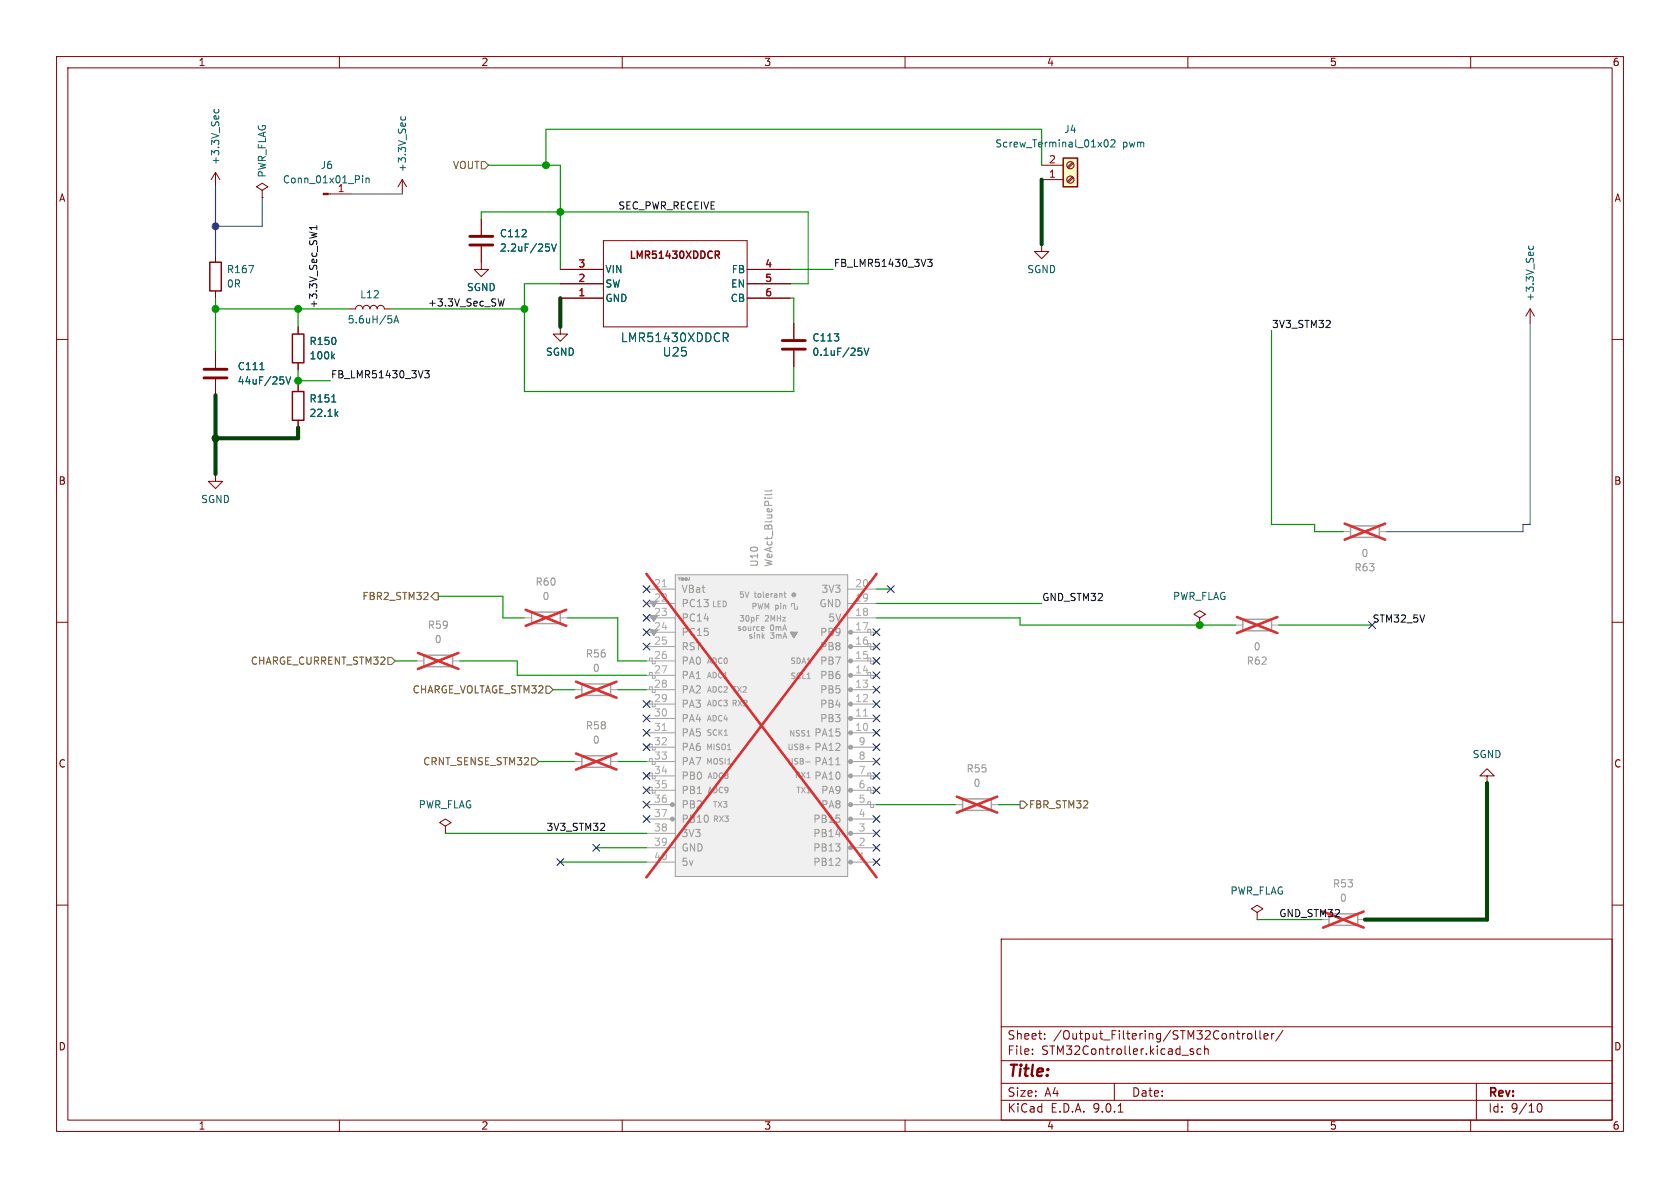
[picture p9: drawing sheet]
<svg xmlns="http://www.w3.org/2000/svg" width="297mm" height="210mm" viewBox="0 0 297 210" stroke-linecap="round" stroke-linejoin="round" font-family="sans-serif">
<g fill="none" stroke="#840000" stroke-width=".18">
<path d="M10 10h277v190h-277zM12 12h273v186h-273zM60 10v2M110 10v2M160 10v2M210 10v2M260 10v2M270.5 54.6l-.8 1.3M270.5 54.6l.8 1.3M270.5 54.6v2.6M10 60h2M285 60h2"/>
<path d="M38.1 83.8v1.3h1.3l-1.3 1.3-1.3-1.3h1.3M10 110h2M285 110h2M10 160h2M177 166h108v32h-108zM285 160h2M60 198v2M110 198v2M160 198v2M177 194.5h108M177 191.5h108M177 187.5h108"/>
<path d="M177 181.5h108M182.5 186.3v.1M182.5 185.5v.1M184.7 183.6v.1M184.7 182.8v.1M197 191.5v3M197.7 196.6h.8M210 198v2M211 185.5l-.4-.1-.2 .2 .1 .2 .5 .2v.3h-.6M212.3 185.5l-.4-.1-.3 .3v.4l.1 .2h.6M213 185.5l.2-.1 .3 .1 .1 .9M213 184.9v1.5"/>
<path d="M219.7 182.7v1M220.1 182.7l-.3 .1-.1 .2M220.7 182.8l.3-.1 .3 .3v.4l-.3 .3-.3-.1-.2-.2v-.4zM222 182.2v1.3l.2 .2M222.7 182.2v1.3l.3 .2M223.5 183.2l.7-.1-.1-.3-.4-.1-.2 .2v.7h.6M224.8 182.7v1M225.2 182.7l-.2 .1-.2 .2M226.8 182.1l-1.3 2M260 198v2M261 191.5v6.5M271.7 195.7l.2-.5 .2-.1a.81 .81 0 0 1 .6 .6 .81 .81 0 0 1-.3 .8h-.4l-.3-.5"/>
</g>
<path d="M270.3 43.5l-.1 .3 .3 .3M271 43.5l.1 .3-.3 .3" fill="none" stroke="#006464" stroke-width=".18"/>
<path d="M102.9 133.6h5v2h-5z" fill="none" stroke="#a1a1a1" stroke-width=".25"/>
<path d="M101.6 134.6h1.3M107.9 134.6h1.3" fill="none" stroke="#a1a1a1" stroke-width=".18"/>
<path d="M101.8 133.2l7.2 2.8M109 133.2l-7.2 2.8" fill="none" stroke="#e12e31" stroke-width=".46"/>
<path d="M119.4 101.6h30.5v53.3h-30.5z" fill="#f0f0f0"/>
<g fill="#a1a1a1" stroke="#a1a1a1" stroke-width=".18">
<circle cx="150.4" cy="152.4" r=".36"/>
<circle cx="150.4" cy="147.3" r=".36"/>
<circle cx="150.4" cy="144.8" r=".36"/>
<circle cx="150.4" cy="142.2" r=".36"/>
<circle cx="150.4" cy="139.7" r=".36"/>
<circle cx="150.4" cy="137.2" r=".36"/>
<circle cx="150.4" cy="134.6" r=".36"/>
<circle cx="150.4" cy="132.1" r=".36"/>
<circle cx="150.4" cy="129.5" r=".36"/>
<circle cx="150.4" cy="127" r=".36"/>
<circle cx="150.4" cy="124.5" r=".36"/>
<circle cx="150.4" cy="121.9" r=".36"/>
<circle cx="150.4" cy="119.4" r=".36"/>
<circle cx="150.4" cy="116.8" r=".36"/>
<circle cx="150.4" cy="114.3" r=".36"/>
<circle cx="150.4" cy="111.8" r=".36"/>
<circle cx="140.3" cy="105.2" r=".13"/>
<circle cx="118.9" cy="144.8" r=".25"/>
<circle cx="118.9" cy="142.2" r=".25"/>
<circle cx="150.4" cy="149.9" r=".36"/>
</g>
<g fill="none" stroke="#a1a1a1" stroke-width=".18">
<path d="M114.3 119.4h5.1M114.3 116.8h5.1M114.3 114.3h5.1M114.3 111.8h5.1M114.3 109.2h5.1M114.3 106.7h5.1M114.3 104.1h5.1M114.8 119.4v-.5h.5v1h.5v-.5M114.8 116.8v-.5h.5v1h.5v-.5M116.2 111.4l-.6 1-.7-1h1.3l-.6 .9-.5-.9 1 .1-.5 .6-.4-.7 .8 .2-.6 .4-.1-.6 .5 .4-.5 .1 .1-.4 .3 .3-.3-.2 .2 .3M116.2 108.8l-.6 1.1-.7-1.1h1.3l-.6 .9-.5-.9 1 .2-.5 .6-.4-.8 .8 .3-.6 .4-.1-.7 .5 .4-.5 .1 .1-.3 .3 .2-.3-.1 .2 .2M116.2 106.3l-.6 1-.7-1h1.3l-.6 .9-.5-.9 1 .1-.5 .7-.4-.8 .8 .3-.6 .3-.1-.6 .5 .4-.5 .1 .1-.4 .3 .3-.3-.1 .2 .2"/>
<path d="M119.4 101.6h30.5v53.3h-30.5zM133.7 108.8h.5M134.7 110.8h.3l.1 .2-.5 .1M135 111.4h-.3M138.6 104.9h.4M138.7 104.6v.9l.3 .1M140 107.2v-.5h.5v1h.5v-.5M141 111.8l-.7 1-.6-1h1.3l-.7 .8-.5-.8 1 .1-.5 .6-.3-.7 .7 .2-.5 .4-.1-.6 .5 .3-.5 .2 .1-.4 .3 .2-.3-.1 .1 .3M149.9 119.4h5M149.9 116.8h5M149.9 114.3h5M149.9 111.8h5"/>
<path d="M149.9 109.2h5M149.9 106.7h5M149.9 104.1h5M153.4 119.4v-.5h.5v1h.5v-.5M153.4 116.8v-.5h.5v1h.5v-.5M153.4 114.3v-.5h.5v1h.5v-.5M153.4 111.8v-.5h.5v1h.5v-.5M114.3 139.7h5.1M114.3 137.2h5.1M114.3 134.6h5.1M114.3 132.1h5.1M114.3 129.5h5.1"/>
<path d="M114.3 127h5.1M114.3 124.5h5.1M114.3 121.9h5.1M114.8 139.7v-.5h.5v1h.5v-.5M114.8 137.2v-.5h.5v1h.5v-.5M114.8 134.6v-.5h.5v1h.5v-.5M114.8 132.1v-.5h.5v1h.5v-.5M114.8 124.5v-.5h.5v1h.5v-.5M114.8 121.9v-.5h.5v1h.5v-.5M142.5 134.7h.7M142.5 132.2h.7M149.9 139.7h5"/>
<path d="M149.9 137.2h5M149.9 134.6h5M149.9 132.1h5M149.9 129.5h5M149.9 127h5M149.9 124.5h5M149.9 121.9h5M153.4 139.7v-.5h.5v1h.5v-.5M153.4 137.2v-.5h.5v1h.5v-.5M114.3 152.4h5.1M114.3 149.9h5.1M114.3 147.3h5.1"/>
<path d="M114.3 144.8h5.1M114.3 142.2h5.1M149.9 152.4h5M149.9 149.9h5M149.9 147.3h5M149.9 144.8h5M149.9 142.2h5M153.4 142.2v-.5h.5v1h.5v-.5"/>
<circle cx="140.3" cy="105.2" r=".36"/>
<circle cx="140.3" cy="105.2" r=".25"/>
<circle cx="118.9" cy="144.8" r=".36"/>
<circle cx="118.9" cy="142.2" r=".36"/>
</g>
<path d="M136.5 87.3l-.2 .2h-1.1M136.5 86.6l-.2 .2h-1.1M147.8 135.2h.7" fill="none" stroke="#989898" stroke-width=".18"/>
<path d="M117.1 103.7h.7M117.1 129.1h.7M152.6 126.6h.8" fill="none" stroke="#aaa" stroke-width=".18"/>
<path d="M114.3 101.4l40.7 53.7M155 101.4l-40.7 53.7" fill="none" stroke="#e12e31" stroke-width=".46"/>
<path d="M188 27.9h2.5v5.1h-2.5z" fill="#ffffc2"/>
<path d="M188 27.9h2.5v5.1h-2.5zM37.1 46.4h2v5h-2zM51.7 59.1h2v5h-2zM126.5 44.4h.4l.3 .2-.1 .4-.6 .1M126.8 45.1l.4 .6M51.7 69.2h2v5.1h-2z" fill="none" stroke="#840000" stroke-width=".25"/>
<g fill="none" stroke="#840000" stroke-width=".18">
<path d="M38.1 30.5v2.5M38.1 30.5l-.8 1.3M38.1 30.5l.8 1.3M46.4 33.7l1-.7-1-.6-1.1 .6 1.1 .7v1.2M46.4 34.9h.1M58 34.3h4.2M71.1 31.8l-.7 1.2M71.1 31.8l.8 1.2M71.1 31.8v2.5M85.1 38.7v2.8M184.1 31.8h3.9M184.1 29.2h3.9"/>
<path d="M189.6 31.2l-.9 .9M189.6 28.7l-.9 .8M189.7 31.4l-.8 .9M189.7 28.9l-.8 .8M38.1 45.1v1.3M38.1 51.4v1.3M52.7 57.8v1.3M61.6 54.6h1.3a.64 .64 0 0 1 .6-.6 .64 .64 0 0 1 .6 .6 .64 .64 0 0 1 .7-.6 .64 .64 0 0 1 .6 .6 .64 .64 0 0 1 .6-.6 .64 .64 0 0 1 .7 .6 .64 .64 0 0 1 .6-.6 .64 .64 0 0 1 .6 .6h1.3M85.1 43.6v4h1.3l-1.3 1.3-1.3-1.3h1.3M99.1 57.8v1.3h1.2l-1.2 1.2-1.3-1.2h1.3M99.1 47.6h7.6M99.1 52.7h7.6"/>
<path d="M99.1 50.2h7.6M106.7 42.5h25.4v15.3h-25.4zM132.1 47.6h7.6M132.1 52.7h7.6M132.1 50.2h7.6M140.3 57.2v2.7M184.1 43.2v1.3h1.3l-1.3 1.2-1.2-1.2h1.2M38.1 62.2v2.8M38.1 67.1v2.8M52.7 64.1v1.3M52.7 67.9v1.3M52.7 74.3v1.3"/>
<path d="M140.3 62v2.8M212.1 109.2l1-.6-1-.6-1 .6 1 .6v1.3M212.1 110.5h.1M262.9 137.2h1.3l-1.3-1.3-1.3 1.3h1.3v1.2M262.9 138.4h.1M78.7 146.1l1.1-.7-1.1-.6-1 .6 1 .7v1.2M78.7 147.3h.1M222.2 161.3l1.1-.6-1.1-.7-1 .7 1 .6v1.3M222.2 162.6h.1"/>
<circle cx="189.2" cy="29.2" r=".63"/>
<circle cx="189.2" cy="31.7" r=".63"/>
</g>
<g fill="none" stroke="#006464" stroke-width=".18">
<path d="M37.9 19.4l-.1 .3 .3 .3M38.6 19.4l.1 .3-.3 .3M64.1 31.1v.1M64.1 31.5v.8M64.7 31.5v.8M64.7 31.6l.2-.1h.3l.1 .8M70.9 20.6v.4l.2 .2M71.6 20.6l.1 .4-.2 .2M195.3 24.8l.2-.1a.68 .68 0 0 1 .4 .6 .68 .68 0 0 1-.4 .7l-.2-.1-.1-.4zM196.4 24.8l.5-.1 .2 .4-.8 .9h.8M44 46.9h.8l-.5 1.3M69.6 57.1l.5-1.3 .4 1.3"/>
<path d="M69.8 56.7h.6M96.5 43.1h.6M96.9 43.6l.2 .3v.3l-.2 .2M97.5 43.1l.4 1.3 .5-1.3M127.9 58.9h.6l.2 .3-.1 .4-.7 .1M128.2 59.7l.5 .7M46 65.3h.7M50.1 67.2v.6M50.5 66.6l.5 1.3 .4-1.3M58.7 71.1h.7M58.8 63l.3 .4M59.1 62.6l-.4 .5"/>
<path d="M59.4 73.1l.3 .5M59.7 72.8l-.4 .4M151.7 61.5h.6M152.1 62l.3 .3v.3l-.3 .2M152.8 61.5l.4 1.3 .4-1.3"/>
</g>
<path d="M238.8 93h5v2h-5zM74.9 115.8h5.1v2.1h-5.1zM94 108.2h5.1v2h-5.1zM219.7 109.5h5.1v2h-5.1zM102.9 120.9h5v2h-5zM170.2 141.2h5.1v2.1h-5.1zM234.9 161.5h5.1v2.1h-5.1z" fill="none" stroke="#a1a1a1" stroke-width=".25"/>
<g fill="none" stroke="#a1a1a1" stroke-width=".18">
<path d="M237.5 94h1.3M243.8 94h1.3M73.7 116.8h1.2M80 116.8h1.3M92.7 109.2h1.3M99.1 109.2h1.2M218.4 110.5h1.3M224.8 110.5h1.3M101.6 121.9h1.3M107.9 121.9h1.3M168.9 142.2h1.3M175.3 142.2h1.2"/>
<path d="M240 162.6h1.3"/>
</g>
<g fill="none" stroke="#e12e31" stroke-width=".46">
<path d="M237.7 92.6l7.2 2.8M244.9 92.6l-7.2 2.8M73.9 115.4l7.2 2.9M81.1 115.4l-7.2 2.9M92.9 107.8l7.2 2.8M100.1 107.8l-7.2 2.8M218.7 109.1l7.1 2.8M225.8 109.1l-7.1 2.8M101.8 120.5l7.2 2.8M109 120.5l-7.2 2.8M169.1 140.8l7.2 2.9M176.3 140.8l-7.2 2.9"/>
<path d="M233.9 161.1l7.2 2.9M241.1 161.1l-7.2 2.9"/>
</g>
<path d="M83.1 41.8h4M83.1 43.3h4M36.1 66.8h4M36.1 65.3h4M138.3 61.7h4.1M138.3 60.2h4.1" fill="none" stroke="#840000" stroke-width=".51"/>
<path d="M57.1 34.2h.9v.2h-.9z" fill="#840000" stroke="#840000" stroke-width=".18"/>
<path d="M85.1 28.6h.6l.7 .6-.7 .6h-.6zM68.6 116.2h.6l.6 .6-.6 .7h-.6zM76.8 104.8h.7v1.2h-.7l-.6-.6zM94 134h.6l.6 .6-.6 .7h-.6zM96.5 121.3h.7l.6 .6-.6 .7h-.7zM180.3 141.6h.7l.6 .6-.6 .7h-.7z" fill="none" stroke="#725600" stroke-width=".18"/>
<path d="M56 39.9v.7M56 40.2h-1.3l.4 .4M89.2 52.8l-.4 1.3-.2-.9M164 45.8h.8l-.4 .5 .3 .1v.6l-.2 .1-.5-.1M234.4 57.9h.8M235.1 56.8v.4M75.1 65.5h.8l-.4 .5 .3 .1v.6l-.2 .1-.5-.1M106.1 146.8h.8M106.8 145.7v.4" fill="none" stroke="#0f0f0f" stroke-width=".18"/>
<g fill="none" stroke="#009600" stroke-width=".2">
<path d="M85.1 38.7v-1.2h57.8v12.7h-3.2M86.4 29.2h12.7v18.4M96.5 29.2v-6.3h87.6v6.3M38.1 54.6h23.5M38.1 52.7v9.5M52.7 54.6v3.2M69.2 54.6h23.5M99.1 50.2h-6.4v19h47.6v-4.4M139.7 47.6h7.6M139.7 52.7h.6v4.5M224.8 58.4v34.3h7.6v1.3h5.1M52.7 65.4v2.5"/>
<path d="M52.7 67.3h5.7M69.8 116.8h3.9M77.5 105.4h11.4v3.8h3.8M81.3 116.8h10.1v2.6h22.9M100.3 109.2h8.9v7.6h5.1M154.9 109.2h25.4v1.3h38.1M154.9 106.7h29.2M154.9 104.1h2.6M226.1 110.5h16.5M95.2 134.6h6.4M97.8 121.9h3.8M109.2 134.6h5.1"/>
<path d="M109.2 121.9h5.1M78.7 147.3h35.6M99.1 152.4h15.2M105.4 149.9h8.9M154.9 142.2h14M176.5 142.2h3.8M222.2 162.6h11.5"/>
</g>
<path d="M184.1 31.8v11.4M99.1 52.7v5.1M38.1 69.9v13.9M52.7 75.6v1.9h-14.6M262.9 138.4v24.2h-21.6" fill="none" stroke="#004800" stroke-width=".71"/>
<path d="M38.1 33v12.1M46.4 34.9v5.1h-8.3M62.2 34.3h8.9M270.5 57.2v35.5h-1.3v1.3h-24.1" fill="none" stroke="#2d32ff" stroke-width=".2"/>
<g fill="none" stroke="#000084" stroke-width=".18">
<path d="M113.7 113.7l1.2 1.2M113.7 111.2l1.2 1.2M113.7 106.1l1.2 1.2M113.7 108.6l1.2 1.2M113.7 103.5l1.2 1.2M114.9 113.7l-1.2 1.2M114.9 111.2l-1.2 1.2M114.9 106.1l-1.2 1.2M114.9 108.6l-1.2 1.2M114.9 103.5l-1.2 1.2M154.3 118.8l1.2 1.2M154.3 116.2l1.2 1.2"/>
<path d="M154.3 111.2l1.2 1.2M154.3 113.7l1.2 1.2M155.5 118.8l-1.2 1.2M155.5 116.2l-1.2 1.2M155.5 111.2l-1.2 1.2M155.5 113.7l-1.2 1.2M156.9 103.5l1.2 1.2M158.1 103.5l-1.2 1.2M242 109.9l1.2 1.2M243.2 109.9l-1.2 1.2M113.7 126.4l1.2 1.2M113.7 139.1l1.2 1.2"/>
<path d="M113.7 131.5l1.2 1.2M113.7 136.6l1.2 1.2M113.7 128.9l1.2 1.2M113.7 123.9l1.2 1.2M114.9 126.4l-1.2 1.2M114.9 136.6l-1.2 1.2M114.9 139.1l-1.2 1.2M114.9 131.5l-1.2 1.2M114.9 128.9l-1.2 1.2M114.9 123.9l-1.2 1.2M154.3 121.3l1.2 1.2M154.3 126.4l1.2 1.2"/>
<path d="M154.3 123.9l1.2 1.2M154.3 136.6l1.2 1.2M154.3 134l1.2 1.2M154.3 131.5l1.2 1.2M154.3 139.1l1.2 1.2M154.3 128.9l1.2 1.2M155.5 121.3l-1.2 1.2M155.5 126.4l-1.2 1.2M155.5 123.9l-1.2 1.2M155.5 136.6l-1.2 1.2M155.5 134l-1.2 1.2M155.5 131.5l-1.2 1.2"/>
<path d="M155.5 139.1l-1.2 1.2M155.5 128.9l-1.2 1.2M98.5 151.8l1.2 1.2M99.7 151.8l-1.2 1.2M104.8 149.3l1.2 1.2M106 149.3l-1.2 1.2M113.7 144.2l1.2 1.2M113.7 141.6l1.2 1.2M114.9 144.2l-1.2 1.2M114.9 141.6l-1.2 1.2M154.3 149.3l1.2 1.2M154.3 144.2l1.2 1.2"/>
<path d="M154.3 146.7l1.2 1.2M154.3 151.8l1.2 1.2M155.5 149.3l-1.2 1.2M155.5 144.2l-1.2 1.2M155.5 146.7l-1.2 1.2M155.5 151.8l-1.2 1.2"/>
</g>
<g fill="#009600" stroke="#009600" stroke-width=".18">
<circle cx="96.5" cy="29.2" r=".61"/>
<circle cx="99.1" cy="37.5" r=".61"/>
<circle cx="92.7" cy="54.6" r=".61"/>
<circle cx="52.7" cy="54.6" r=".61"/>
<circle cx="38.1" cy="54.6" r=".61"/>
<circle cx="52.7" cy="67.3" r=".61"/>
<circle cx="212.1" cy="110.5" r=".61"/>
</g>
<circle cx="38.1" cy="77.5" r=".61" fill="#004800" stroke="#004800" stroke-width=".18"/>
<circle cx="38.1" cy="40" r=".61" fill="#2d32ff" stroke="#2d32ff" stroke-width=".18"/>
<text font-size="2.8" fill="#840000" x="178" y="190.9">Title:</text>
<g font-size="2.1" fill="#006464">
<text x="109.7" y="60.7">LMR51430XDDCR</text>
<text x="117.1" y="63.2">U25</text>
</g>
<g font-size="2.1" fill="#840000">
<text x="178" y="184">Sheet:</text>
<text x="186.2" y="184">/Output_Filtering/STM32Controller/</text>
<text x="178" y="186.7">File:</text>
<text x="184.1" y="186.7">STM32Controller.kicad_sch</text>
<text x="178" y="196.9">KiCad</text>
<text x="178" y="194.1">Size:</text>
<text x="184.7" y="194.1">A4</text>
<text x="185.7" y="196.9">E.D.A.</text>
<text x="193.3" y="196.9">9.0.1</text>
<text x="200" y="194.1">Date:</text>
<text x="263" y="194.3">Rev:</text>
<text x="263" y="196.9">Id:</text>
<text x="267.1" y="196.9">9/10</text>
</g>
<g font-size="1.8" fill="#840000">
<text x="35" y="11.9">1</text>
<text x="85" y="11.9">2</text>
<text x="135" y="11.9">3</text>
<text x="185" y="11.9">4</text>
<text x="235" y="11.9">5</text>
<text x="285" y="11.9">6</text>
<text x="10.3" y="35.9">A</text>
<text x="285.3" y="35.9">A</text>
<text x="111.1" y="46.1">LMR51430XDDCR</text>
<text x="10.3" y="85.9">B</text>
<text x="285.3" y="85.9">B</text>
<text x="10.3" y="135.9">C</text>
<text x="285.3" y="135.9">C</text>
<text x="10.3" y="185.9">D</text>
<text x="285.3" y="185.9">D</text>
<text x="35" y="199.9">1</text>
<text x="85" y="199.9">2</text>
<text x="135" y="199.9">3</text>
<text x="185" y="199.9">4</text>
<text x="235" y="199.9">5</text>
<text x="285" y="199.9">6</text>
</g>
<g font-size="1.8" fill="#006464">
<text x="188" y="23.7">J4</text>
<text x="39" y="29.3" transform="rotate(-90 39 29.3)">+3.3V_Sec</text>
<text x="175.9" y="26.3">Screw_Terminal_01x02</text>
<text x="198.4" y="26.3">pwm</text>
<text x="47.2" y="31.5" transform="rotate(-90 47.2 31.5)">PWR_FLAG</text>
<text x="49.9" y="32.6">Conn_01x01_Pin</text>
<text x="56.6" y="30.1">J6</text>
<text x="59.6" y="34">1</text>
<text x="72" y="30.5" transform="rotate(-90 72 30.5)">+3.3V_Sec</text>
<text x="88.3" y="42.1">C112</text>
<text x="88.3" y="44.7">2.2uF/25V</text>
<text x="40" y="48.5">R167</text>
<text x="40" y="51">0R</text>
<text x="63.6" y="52.9">L12</text>
<text x="82.4" y="51.7">SGND</text>
<text x="106.9" y="48.5">VIN</text>
<text x="106.9" y="53.6">GND</text>
<text x="106.9" y="51">SW</text>
<text x="129.1" y="53.6">CB</text>
<text x="129.1" y="51">EN</text>
<text x="129.3" y="48.5">FB</text>
<text x="181.5" y="48.5">SGND</text>
<text x="271.4" y="53.4" transform="rotate(-90 271.4 53.4)">+3.3V_Sec</text>
<text x="61.4" y="57.4">5.6uH/5A</text>
<text x="41.9" y="65.6">C111</text>
<text x="54.6" y="61.2">R150</text>
<text x="54.6" y="63.7">100k</text>
<text x="96.4" y="63.1">SGND</text>
<text x="143.5" y="60.6">C113</text>
<text x="143.5" y="63.1">0.1uF/25V</text>
<text x="41.9" y="68.2">44uF/25V</text>
<text x="54.6" y="71.3">R151</text>
<text x="54.6" y="73.9">22.1k</text>
<text x="35.5" y="89.1">SGND</text>
<text x="207.3" y="106.3">PWR_FLAG</text>
<text x="260.2" y="134.2">SGND</text>
<text x="73.9" y="143.1">PWR_FLAG</text>
<text x="217.4" y="158.3">PWR_FLAG</text>
</g>
<g font-size="1.8" fill="#a90000">
<text x="185.3" y="29">2</text>
<text x="185.3" y="31.5">1</text>
<text x="102.2" y="47.4">3</text>
<text x="135.2" y="47.4">4</text>
<text x="102.2" y="52.5">1</text>
<text x="102.2" y="49.9">2</text>
<text x="135.2" y="52.5">6</text>
<text x="135.2" y="49.9">5</text>
</g>
<g font-size="1.8" fill="#725600">
<text x="80" y="30.1">VOUT</text>
<text x="64" y="106.3">FBR2_STM32</text>
<text x="44.2" y="117.7">CHARGE_CURRENT_STM32</text>
<text x="72.8" y="122.8">CHARGE_VOLTAGE_STM32</text>
<text x="74.7" y="135.5">CRNT_SENSE_STM32</text>
<text x="181.8" y="143.1">FBR_STM32</text>
</g>
<g font-size="1.8" fill="#0f0f0f">
<text x="109.2" y="37.1">SEC_PWR_RECEIVE</text>
<text x="147.3" y="47.3">FB_LMR51430_3V3</text>
<text x="56.2" y="54.6" transform="rotate(-90 56.2 54.6)">+3.3V_Sec_SW1</text>
<text x="75.6" y="54.3">+3.3V_Sec_SW</text>
<text x="224.8" y="58.1">3V3_STM32</text>
<text x="58.4" y="67">FB_LMR51430_3V3</text>
<text x="184.1" y="106.3">GND_STM32</text>
<text x="242.6" y="110.1">STM32_5V</text>
<text x="96.5" y="147">3V3_STM32</text>
<text x="226.1" y="162.2">GND_STM32</text>
</g>
<g font-size="1.8" fill="#989898">
<text x="134.2" y="100.3" transform="rotate(-90 134.2 100.3)">U10</text>
<text x="136.8" y="100.3" transform="rotate(-90 136.8 100.3)">WeAct_BluePill</text>
<text x="239.4" y="101.2">R63</text>
<text x="240.6" y="98.7">0</text>
<text x="94.6" y="103.7">R60</text>
<text x="95.8" y="106.3">0</text>
<text x="120.4" y="107.5">PC13</text>
<text x="120.4" y="105">VBat</text>
<text x="144.8" y="107.5">GND</text>
<text x="145.1" y="105">3V3</text>
<text x="75.5" y="111.4">R59</text>
<text x="76.8" y="113.9">0</text>
<text x="120.4" y="112.6">PC15</text>
<text x="120.4" y="110.1">PC14</text>
<text x="144.9" y="112.6">PB9</text>
<text x="146.3" y="110.1">5V</text>
<text x="103.5" y="116.4">R56</text>
<text x="104.7" y="119">0</text>
<text x="120.4" y="117.7">PA0</text>
<text x="120.4" y="115.2">RST</text>
<text x="144.9" y="117.7">PB7</text>
<text x="144.9" y="115.2">PB8</text>
<text x="220.3" y="117.7">R62</text>
<text x="221.5" y="115.2">0</text>
<text x="120.4" y="125.3">PA3</text>
<text x="120.4" y="122.8">PA2</text>
<text x="120.4" y="120.2">PA1</text>
<text x="144.9" y="125.3">PB4</text>
<text x="144.9" y="122.8">PB5</text>
<text x="144.9" y="120.2">PB6</text>
<text x="103.5" y="129.1">R58</text>
<text x="104.7" y="131.7">0</text>
<text x="120.4" y="130.4">PA5</text>
<text x="120.4" y="127.9">PA4</text>
<text x="143.9" y="130.4">PA15</text>
<text x="144.9" y="127.9">PB3</text>
<text x="120.4" y="135.5">PA7</text>
<text x="120.4" y="132.9">PA6</text>
<text x="143.9" y="135.5">PA11</text>
<text x="143.9" y="132.9">PA12</text>
<text x="170.8" y="136.8">R55</text>
<text x="120.4" y="143.1">PB2</text>
<text x="120.4" y="140.6">PB1</text>
<text x="120.4" y="138">PB0</text>
<text x="143.9" y="138">PA10</text>
<text x="145.1" y="143.1">PA8</text>
<text x="145.1" y="140.6">PA9</text>
<text x="172" y="139.3">0</text>
<text x="120.4" y="148.2">3V3</text>
<text x="120.4" y="145.6">PB10</text>
<text x="143.7" y="148.2">PB14</text>
<text x="143.7" y="145.6">PB15</text>
<text x="120.4" y="153.3">5v</text>
<text x="120.4" y="150.7">GND</text>
<text x="143.7" y="153.3">PB12</text>
<text x="143.7" y="150.7">PB13</text>
<text x="235.5" y="157.1">R53</text>
<text x="236.8" y="159.6">0</text>
</g>
<g font-size="1.8" fill="#aaa">
<text x="115.5" y="106.4">22</text>
<text x="115.5" y="103.9">21</text>
<text x="151.1" y="106.4">19</text>
<text x="151.1" y="103.9">20</text>
<text x="115.5" y="111.5">24</text>
<text x="115.5" y="109">23</text>
<text x="151.1" y="111.5">17</text>
<text x="151.1" y="109">18</text>
<text x="115.5" y="119.1">27</text>
<text x="115.5" y="116.6">26</text>
<text x="115.5" y="114">25</text>
<text x="151.1" y="119.1">14</text>
<text x="151.1" y="116.6">15</text>
<text x="151.1" y="114">16</text>
<text x="115.5" y="124.2">29</text>
<text x="115.5" y="121.7">28</text>
<text x="151.1" y="124.2">12</text>
<text x="151.1" y="121.7">13</text>
<text x="115.5" y="131.8">32</text>
<text x="115.5" y="129.3">31</text>
<text x="115.5" y="126.7">30</text>
<text x="151.1" y="129.3">10</text>
<text x="151.1" y="126.7">11</text>
<text x="151.7" y="131.8">9</text>
<text x="115.5" y="136.9">34</text>
<text x="115.5" y="134.4">33</text>
<text x="151.7" y="136.9">7</text>
<text x="151.7" y="134.4">8</text>
<text x="115.5" y="142">36</text>
<text x="115.5" y="139.4">35</text>
<text x="151.7" y="142">5</text>
<text x="151.7" y="139.4">6</text>
<text x="115.5" y="149.6">39</text>
<text x="115.5" y="147.1">38</text>
<text x="115.5" y="144.5">37</text>
<text x="151.7" y="149.6">2</text>
<text x="151.7" y="147.1">3</text>
<text x="151.7" y="144.5">4</text>
<text x="115.5" y="152.1">40</text>
<text x="151.7" y="152.1">1</text>
</g>
<g font-size="1.4" fill="#a1a1a1">
<text x="125.8" y="107.5">LED</text>
<text x="130.6" y="105.9">5V</text>
<text x="132.8" y="107.9">PWM pin</text>
<text x="133.4" y="105.9">tolerant</text>
<text x="130.2" y="111.7">source</text>
<text x="130.6" y="110.1">30pF</text>
<text x="132.2" y="113.1">sink</text>
<text x="135.2" y="110.1">2MHz</text>
<text x="136.2" y="111.7">0mA</text>
<text x="136.2" y="113.1">3mA</text>
<text x="124.9" y="117.6">ADC0</text>
<text x="139.6" y="117.6">SDA1</text>
<text x="124.9" y="125.1">ADC3 RX2</text>
<text x="124.9" y="122.6">ADC2 TX2</text>
<text x="124.9" y="120.1">ADC1</text>
<text x="139.6" y="120.2">SCL1</text>
<text x="124.8" y="130.3">SCK1</text>
<text x="124.9" y="127.7">ADC4</text>
<text x="139.4" y="130.4">NSS1</text>
<text x="124.7" y="135.3">MOSI1</text>
<text x="124.7" y="132.8">MISO1</text>
<text x="125" y="137.9">ADC8</text>
<text x="139.1" y="135.3">USB-</text>
<text x="139.1" y="132.8">USB+</text>
<text x="140.4" y="137.8">RX1</text>
<text x="125" y="140.4">ADC9</text>
<text x="125.9" y="143">TX3</text>
<text x="140.7" y="140.4">TX1</text>
<text x="125.9" y="145.5">RX3</text>
</g>
<text font-size=".7" fill="#a1a1a1" x="119.7" y="102.8">Y@@J</text>
</svg>
